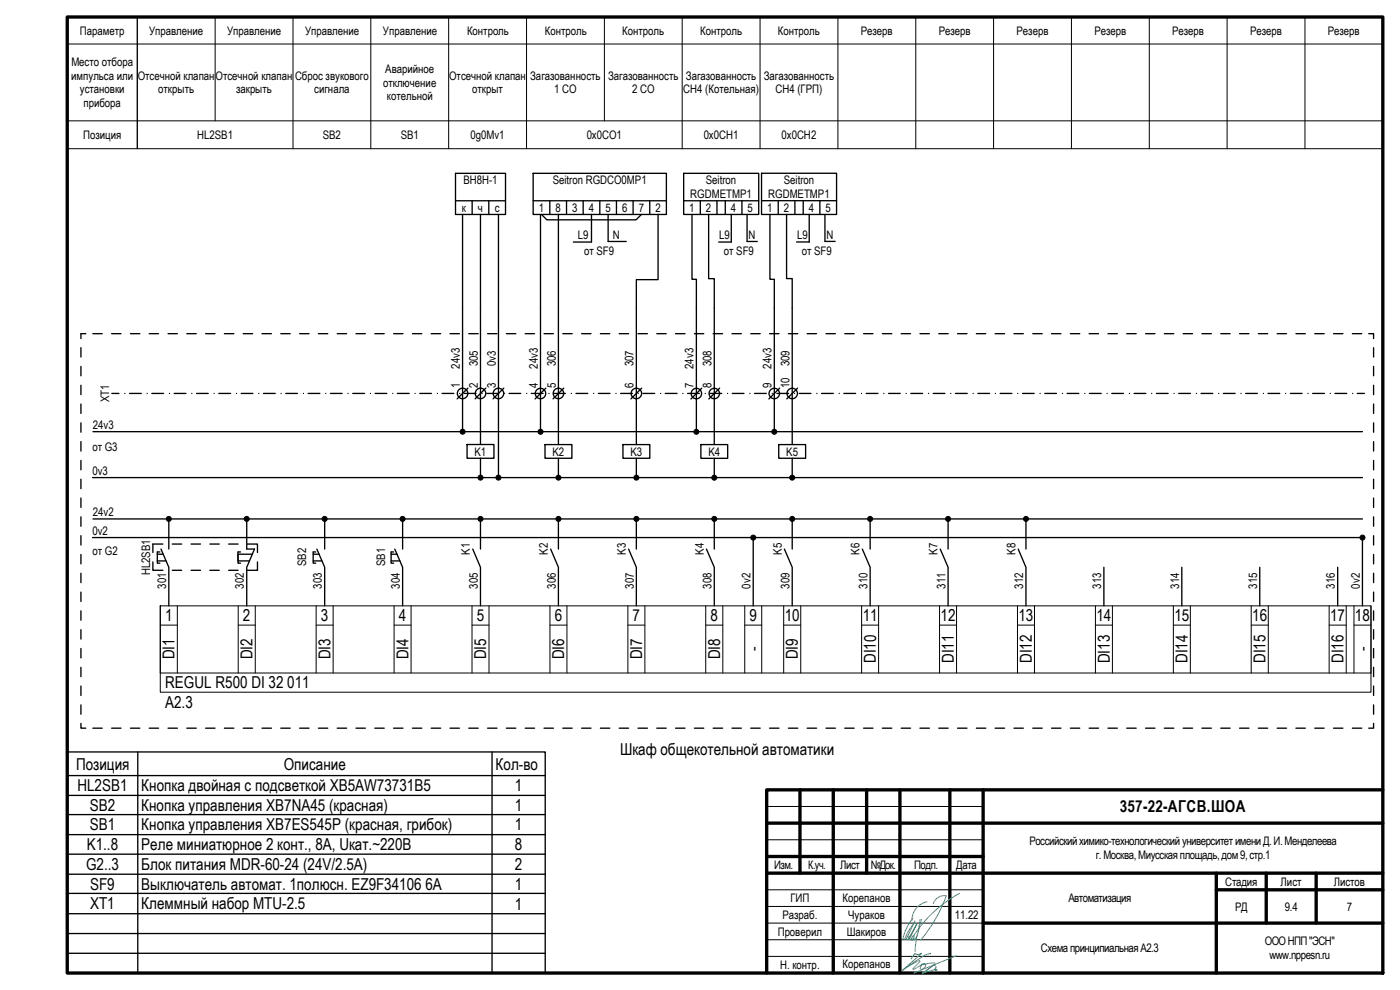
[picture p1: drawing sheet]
<svg xmlns="http://www.w3.org/2000/svg" width="420mm" height="297mm" viewBox="0 0 420 297" stroke-linecap="round" stroke-linejoin="round" font-family="sans-serif">
<g fill="none" stroke="#000" stroke-width="1">
<path d="M20.2 5.1h394.8v286.9h-394.8zM240.1 237v25M250.1 237v55M260.1 237v25M270.1 237v55M285.1 237v55M295.1 237v55M415 237h-184.9v55M230.1 247h184.9M230.1 257h65M230.1 262h184.9M295.1 277h119.9"/>
<path d="M365 262v30M365 267h50M380 262v15M395 262v15"/>
</g>
<g fill="none" stroke="#000" stroke-width=".3">
<path d="M20.2 13.2h394.8M41.2 5.1v39.5M64.6 5.1v31.2M87.9 5.1v39.5M111.3 5.1v39.5M134.7 5.1v39.5M158 5.1v39.5M181.4 5.1v31.2M204.7 5.1v39.5M228.1 5.1v39.5M251.5 5.1v39.5M274.8 5.1v39.5"/>
<path d="M298.2 5.1v39.5M321.6 5.1v39.5M344.9 5.1v39.5M368.3 5.1v39.5M391.6 5.1v39.5M415 5.1v39.5h-394.8M20.2 36.3h394.8M48.1 181.8h363.3v25.9h-363.3zM48.1 181.8v20.1h363.3v-20.1M48.1 187.6h5.1M53.2 181.8v20.1M71.5 187.6h5.1"/>
<path d="M71.5 181.8v20.1M76.6 181.8v20.1M94.9 187.6h5.1M94.9 181.8v20.1M100 181.8v20.1M118.3 187.6h5.1M118.3 181.8v20.1M123.4 181.8v20.1M141.7 187.6h5.1M141.7 181.8v20.1M146.8 181.8v20.1M165 187.6h5.1"/>
<path d="M165 181.8v20.1M170.1 181.8v20.1M188.4 187.6h5.1M188.4 181.8v20.1M193.5 181.8v20.1M211.8 187.6h5.1M211.8 181.8v20.1M216.9 181.8v20.1M223.5 187.6h5.1M223.5 181.8v20.1M228.6 181.8v20.1M235.2 187.6h5.1"/>
<path d="M235.2 181.8v20.1M240.3 181.8v20.1M258.6 187.6h5.1M258.6 181.8v20.1M263.7 181.8v20.1M282 187.6h5.1M282 181.8v20.1M287.1 181.8v20.1M305.4 187.6h5.1M305.4 181.8v20.1M310.5 181.8v20.1M328.7 187.6h5.2"/>
<path d="M328.7 181.8v20.1M333.9 181.8v20.1M352.1 187.6h5.1M352.1 181.8v20.1M357.2 181.8v20.1M375.5 181.8v20.1M375.5 187.6h5.1M380.6 181.8v20.1M398.9 181.8v20.1M398.9 187.6h5.1M404 181.8v20.1M406.3 181.8v20.1"/>
<path d="M406.3 187.6h5.1M230.1 242h65M230.1 252h65M230.1 267h65M230.1 277h65M230.1 272h65M230.1 287h65M230.1 282h65"/>
<circle cx="138.8" cy="129.5" r=".75"/>
<circle cx="162.2" cy="129.6" r=".75"/>
<circle cx="209" cy="129.6" r=".75"/>
<circle cx="232.4" cy="129.5" r=".75"/>
<circle cx="50.7" cy="155.7" r=".75"/>
<circle cx="74" cy="155.7" r=".75"/>
<circle cx="97.4" cy="155.7" r=".75"/>
<circle cx="120.8" cy="155.7" r=".75"/>
<circle cx="144.2" cy="143.3" r=".75"/>
<circle cx="144.2" cy="155.7" r=".75"/>
<circle cx="149.6" cy="143.3" r=".75"/>
<circle cx="167.6" cy="155.7" r=".75"/>
<circle cx="167.6" cy="143.3" r=".75"/>
<circle cx="191" cy="155.7" r=".75"/>
<circle cx="191" cy="143.3" r=".75"/>
<circle cx="214.4" cy="143.3" r=".75"/>
<circle cx="214.4" cy="155.7" r=".75"/>
<circle cx="237.7" cy="155.7" r=".75"/>
<circle cx="237.7" cy="143.3" r=".75"/>
<circle cx="261.1" cy="155.7" r=".75"/>
<circle cx="284.5" cy="155.7" r=".75"/>
<circle cx="307.9" cy="155.7" r=".75"/>
<circle cx="226.1" cy="161.3" r=".75"/>
<circle cx="408.9" cy="161.3" r=".75"/>
</g>
<g fill="none" stroke="#3dad99" stroke-width=".3">
<path d="M274 275.5a13 13 0 0 0-3 6.4M274.2 277.2a15 15 0 0 0-2.7 4.8M274.6 276.3l-2.7 5.6M275.6 279.6l-.7 2.9-.3 3M276.1 275.9l-.5 3.7M276.5 275.8l-.9 3.8M278.2 270.6a5.6 5.6 0 0 0-4.5 5.5M280.1 271.1a3.5 3.5 0 0 1 3.9-2.3 42.7 42.7 0 0 1-7.7 13.2M288 268a38.6 38.6 0 0 0-13.8 12.8M271.9 290.3l4-2.1 .1 .4-2 2.2h.3l2.1-1.3-.2 1 .1 .3 .3 .1 .8-.5a.66 .66 0 0 0 .4-1 .66 .66 0 0 0-1.1 0l3.4-.5h.5v.3l-3.7 2.8M272.2 281l.5 .1 .2 .6M272.9 281.9l2.3-4.7-2.8 4.8"/>
<path d="M273.6 281.6l-.2 .4M274 280.8a.64 .64 0 0 1 .2 .7 .64 .64 0 0 1-.6 .4zM274.1 281.6l-.7 .4M274.3 281l-.1 1.1M275.3 280.4l-.7 1.7M277 292l3.2-2.3a.46 .46 0 0 1 .5 0 .46 .46 0 0 1 .2 .6l-.3 .6 .3 .4a.26 .26 0 0 0 .3-.3 .26 .26 0 0 0-.4-.2l-4 1.2M279.3 286.2l-1.9 .5-6.5 4.4 5.7-5.1a1.59 1.59 0 0 1-2 .1l-1.2 1.6M287 286.8l-12.8 5.2"/>
</g>
<g fill="none" stroke="#000" stroke-width=".4">
<path d="M136.7 52h15v12.3h-15zM160 52h40v12.3h-40zM205.2 52h22.5v12.3h-22.5zM228.5 52h22.6v12.3h-22.6zM136.7 60.2h15M138.8 64.3v64.5M141.7 60.2v4.1M144.2 64.3v69.1M146.7 60.2v4.1M149.6 64.3v78.3M160 60.2h40M162.2 64.4v64.4"/>
<path d="M162.5 64.3l1.6 1.7h26.8l1.6-1.7M165 60.2v4.1M167.6 64.3v69.1M170 60.2v4.1M175 60.2v4.1M177.5 64.3v8.3h-5.4M180 60.2v4.1M182.5 64.3v8.2h5.4M185 60.2v4.1M190 60.2v4.1M195 60.2v4.1M197.5 64.3v19.6h-6.5v49.5"/>
<path d="M205.2 60.2h22.5M207.7 64.3v19.5h1.3v45M210.2 60.2v4.1M212.7 64.3v19.3h1.7v49.8M215.2 60.2v4.1M217.7 60.2v4.1M219.5 64.3v8.3h-3.8M222.7 60.2v4.1M224.2 64.3v8.2h3.1M228.5 60.2h22.6M231.1 64.3v19.5h1.3v45M233.6 60.2v4.1"/>
<path d="M236.1 64.3v19.3h1.7v49.8M238.6 60.2v4.1M241.1 60.2v4.1M242.9 64.3v8.3h-3.8M246.1 60.2v4.1M247.6 64.3v8.1h3M24.3 104.3v2.8M24.3 109.9v2.9M24.3 115.6v2.8M25.7 100.1h-1.4v1.5M27.9 100.1h2.8M33.5 100.1h2.8"/>
<path d="M33.6 118h2.1M37.5 118h.1M38.9 118h3.5M39.1 100.1h2.9M44.2 118h.1M44.8 100.1h2.8M45.6 118h3.5M50.4 100.1h2.8M50.9 118h.1M52.3 118h3.5M56.1 100.1h2.8M57.6 118h.1"/>
<path d="M59 118h3.5M61.7 100.1h2.8M64.3 118h.1M65.7 118h3.5M67.3 100.1h2.9M71 118h.1M72.4 118h3.5M73 100.1h2.8M77.6 118h.1M78.6 100.1h2.9M79.1 118h3.5M84.3 100.1h2.8"/>
<path d="M84.4 118h.1M85.8 118h3.5M89.9 100.1h2.8M91 118h.1M92.5 118h3.5M95.6 100.1h2.8M97.8 118h.1M99.2 118h3.5M101.2 100.1h2.8M104.4 118h.1M105.9 118h3.5M106.8 100.1h2.9"/>
<path d="M111.2 118h.1M112.5 100.1h2.8M112.6 118h3.5M117.9 118h.1M118.1 100.1h2.8M119.3 118h3.5M123.8 100.1h2.8M124.6 118h.1M126 118h3.5M129.4 100.1h2.8M131.3 118h.1M132.7 118h3.5"/>
<path d="M135.1 100.1h2.8M138 118h.1M139.4 118h3.5M140.4 116.5l-3.2 3.2M140.7 100.1h2.8M144.7 118h.1M145.8 116.4l-3.2 3.3M146.1 118h3.5M146.3 100.1h2.9M151.2 116.5l-3.2 3.2M151.4 118h.1M152 100.1h2.8"/>
<path d="M152.8 118h3.5M157.6 100.1h2.8M158.1 118h.1M159.5 118h3.5M163.3 100.1h2.8M163.8 116.5l-3.2 3.2M164.8 118h.1M166.2 118h3.5M168.9 100.1h2.8M169.2 116.5l-3.2 3.2M171.5 118h.1M172.9 118h3.5"/>
<path d="M174.6 100.1h2.8M178.1 118h.1M179.6 118h3.5M180.2 100.1h2.8M184.9 118h.1M185.8 100.1h2.8M186.3 118h3.5M191.5 100.1h2.8M191.5 118h.1M192.6 116.5l-3.3 3.2M193 118h3.5M197.1 100.1h2.8"/>
<path d="M198.3 118h.1M199.7 118h3.5M202.7 100.1h2.9M204.9 118h.1M206.4 118h3.5M208.4 100.1h2.8M210.6 116.5l-3.2 3.2M211.7 118h.1M213.1 118h3.5M214 100.1h2.9M216 116.5l-3.3 3.2M218.3 118h.1"/>
<path d="M219.7 100.1h2.8M219.8 118h3.5M225.1 118h.1M225.3 100.1h2.8M226.5 118h3.5M231 100.1h2.8M231.7 118h.1M233.2 118h3.5M234 116.5l-3.3 3.2M236.6 100.1h2.8M238.5 118h.1M239.4 116.5l-3.3 3.2"/>
<path d="M239.8 118h3.6M242.2 100.1h2.9M245.1 118h.1M246.6 118h3.5M247.9 100.1h2.8M251.9 118h.1M253.2 118h3.6M253.5 100.1h2.8M258.5 118h.1M259.2 100.1h2.8M260 118h3.5M264.8 100.1h2.8"/>
<path d="M265.2 118h.1M266.7 118h3.5M270.5 100.1h2.8M271.9 118h.1M273.4 118h3.5M276.1 100.1h2.8M278.6 118h.1M280.1 118h3.5M281.7 100.1h2.9M285.3 118h.1M286.8 118h3.5M287.4 100.1h2.8"/>
<path d="M292 118h.1M293 100.1h2.8M293.5 118h3.5M298.7 100.1h2.8M298.7 118h.1M300.2 118h3.5M304.3 100.1h2.8M305.4 118h.1M306.9 118h3.5M310 100.1h2.8M312.1 118h.1M313.6 118h3.5"/>
<path d="M315.6 100.1h2.8M318.8 118h.1M320.3 118h3.5M321.2 100.1h2.9M325.6 118h.1M326.9 100.1h2.8M327 118h3.5M332.2 118h.1M332.5 100.1h2.8M333.7 118h3.5M338.1 100.1h2.9M339 118h.1"/>
<path d="M340.3 118h3.6M343.8 100.1h2.8M345.6 118h.1M347.1 118h3.5M349.4 100.1h2.9M352.4 118h.1M353.7 118h3.6M355.1 100.1h2.8M359 118h.1M360.5 118h3.5M360.7 100.1h2.8M365.7 118h.1"/>
<path d="M366.4 100.1h2.8M367.1 118h3.6M372 100.1h2.8M372.4 118h.1M373.9 118h3.5M377.6 100.1h2.9M379.1 118h.1M380.5 118h3.6M383.3 100.1h2.8M385.8 118h.1M387.3 118h3.5M388.9 100.1h2.8"/>
<path d="M392.5 118h.1M393.9 118h3.6M394.6 100.1h2.8M399.2 118h.1M400.2 100.1h2.8M400.7 118h3.5M405.9 100.1h2.8M405.9 118h.1M407.3 118h2.2M410.8 100.1h1.4v1.5M412.2 104.3v2.8M412.2 109.9v2.9"/>
<path d="M412.2 115.6v2.8M24.3 121.2v2.9M24.3 126.9v2.8M24.3 132.5v2.8M24.3 138.2v2.8M27.9 129.5h381M140.2 133.4h8v4.1h-8zM144.2 137.5v5.1M163.6 133.4h8v4.1h-8zM167.6 137.5v5.1M187 133.4h8v4.1h-8zM191 137.5v5.1"/>
<path d="M210.3 133.4h8.1v4.1h-8.1zM214.4 137.5v5.1M233.7 133.4h8.1v4.1h-8.1zM237.8 137.5v5.1M412.2 121.2v2.9M412.2 126.9v2.8M412.2 132.5v2.8M412.2 138.2v2.8M24.3 143.8v2.8M24.3 149.4v2.9M24.3 155.1v2.8M27.8 143.3h381.1"/>
<path d="M27.9 155.7h381M50.7 156.4v8.3M74.1 156.4v8.3h2.3l-2.3 5.5v11.6M97.4 156.4v8.3M120.8 156.4v8.3M144.2 156.4v8.3M167.6 156.4v8.3M191 156.4v8.3M214.4 156.4v8.3M237.8 156.4v8.3M261.1 156.4v8.3M284.5 156.4v8.3"/>
<path d="M307.9 156.4v8.3M412.2 143.8v2.8M412.2 149.4v2.9M412.2 155.1v2.8M24.3 160.7v2.8M24.3 166.4v2.8M24.3 172v2.8M24.3 177.7v2.8M27.8 161.3h381.1M45.9 168.6v2.5h3M47.2 166.3h1.8M47.2 168.3h2.6"/>
<path d="M48 165.6h-.8v3.4h.8M48.3 164.7l2.4 5.5v11.6M48.9 163.2h-3v2.6M51.7 163.2h2.8M51.7 171.1h2.8M57.4 163.2h2.8M57.4 171.1h2.8M63 163.2h2.8M63 171.1h2.8M68.6 163.2h2.8M68.6 171.1h2.8M72.2 165.6h-.8v3.4h.8"/>
<path d="M74.3 163.2h3v2.6M75.7 166.3h-4.3v2h3.5M77.3 168.6v2.5h-3M94 166.3h1.7M94 168.3h2.6M94.8 165.6h-.8v3.4h.8M95.1 164.7l2.3 5.5v11.6M117.4 166.3h1.7M117.4 168.3h2.6M118.1 165.6h-.7v3.4h.7M118.5 164.7l2.3 5.5v11.6M141.9 164.7l2.3 5.5v11.6"/>
<path d="M165.3 164.7l2.3 5.5v11.6M188.6 164.7l2.4 5.5v11.6M212 164.7l2.4 5.5v11.6M226 162.1v19.7M235.4 164.7l2.4 5.5v11.6M258.8 164.7l2.3 5.5v11.6M282.2 164.7l2.3 5.5v11.6M305.6 164.7l2.3 5.5v11.6M331.3 170.2v11.6M354.7 170.2v11.6M378.1 170.2v11.6M401.5 170.2v11.6"/>
<path d="M408.9 162.1v19.7M412.2 160.7v2.8M412.2 166.4v2.8M412.2 172v2.8M412.2 177.7v2.8M24.3 183.3v2.8M24.3 188.9v2.8M24.3 194.6v2.8M412.2 183.3v2.8M412.2 188.9v2.8M412.2 194.6v2.8M24.3 217v1.5h1.4"/>
<path d="M24.3 200.2v2.8M24.3 205.8v2.9M24.3 211.5v2.8M27.9 218.5h2.8M33.5 218.5h2.8M39.1 218.5h2.9M44.8 218.5h2.8M50.4 218.5h2.8M56.1 218.5h2.8M61.7 218.5h2.8M67.3 218.5h2.9M73 218.5h2.8"/>
<path d="M78.6 218.5h2.9M84.3 218.5h2.8M89.9 218.5h2.8M95.6 218.5h2.8M101.2 218.5h2.8M106.8 218.5h2.9M112.5 218.5h2.8M118.1 218.5h2.8M123.8 218.5h2.8M129.4 218.5h2.8M135.1 218.5h2.8M140.7 218.5h2.8"/>
<path d="M146.3 218.5h2.9M152 218.5h2.8M157.6 218.5h2.8M163.3 218.5h2.8M168.9 218.5h2.8M174.6 218.5h2.8M180.2 218.5h2.8M185.8 218.5h2.8M191.5 218.5h2.8M197.1 218.5h2.8M202.7 218.5h2.9M208.4 218.5h2.8"/>
<path d="M214 218.5h2.9M219.7 218.5h2.8M225.3 218.5h2.8M231 218.5h2.8M236.6 218.5h2.8M242.2 218.5h2.9M247.9 218.5h2.8M253.5 218.5h2.8M259.2 218.5h2.8M264.8 218.5h2.8M270.5 218.5h2.8M276.1 218.5h2.8"/>
<path d="M281.7 218.5h2.9M287.4 218.5h2.8M293 218.5h2.8M298.7 218.5h2.8M304.3 218.5h2.8M310 218.5h2.8M315.6 218.5h2.8M321.2 218.5h2.9M326.9 218.5h2.8M332.5 218.5h2.8M338.1 218.5h2.9M343.8 218.5h2.8"/>
<path d="M349.4 218.5h2.9M355.1 218.5h2.8M360.7 218.5h2.8M366.4 218.5h2.8M372 218.5h2.8M377.6 218.5h2.9M383.3 218.5h2.8M388.9 218.5h2.8M394.6 218.5h2.8M400.2 218.5h2.8M405.9 218.5h2.8M412.2 217v1.5h-1.4"/>
<path d="M412.2 200.2v2.8M412.2 205.8v2.9M412.2 211.5v2.8M20.2 238.7h143.4M20.2 232.7h143.4M41.3 225.6v66.2M147.7 225.6v66.3M20.2 250.4h143.4M20.2 256.3h143.4M20.2 244.4h143.4M20.2 262.3h143.4M20.2 274.2h143.4"/>
<path d="M20.2 268.1h143.4M20.2 291.8v-66.2h143.4v66.3M20.2 280.1h143.4M20.2 286h143.4"/>
<circle cx="138.8" cy="118.1" r="1.58"/>
<circle cx="144.2" cy="118" r="1.58"/>
<circle cx="149.6" cy="118.1" r="1.57"/>
<circle cx="162.2" cy="118.1" r="1.57"/>
<circle cx="167.6" cy="118.1" r="1.58"/>
<circle cx="191" cy="118.1" r="1.58"/>
<circle cx="209" cy="118.1" r="1.57"/>
<circle cx="214.4" cy="118.1" r="1.57"/>
<circle cx="232.4" cy="118.1" r="1.57"/>
<circle cx="237.7" cy="118.1" r="1.57"/>
</g>
<g fill="#000">
<circle cx="138.8" cy="129.5" r=".75"/>
<circle cx="162.2" cy="129.5" r=".74"/>
<circle cx="209" cy="129.6" r=".75"/>
<circle cx="232.4" cy="129.6" r=".75"/>
<circle cx="50.7" cy="155.7" r=".74"/>
<circle cx="74" cy="155.7" r=".75"/>
<circle cx="97.4" cy="155.7" r=".75"/>
<circle cx="120.8" cy="155.7" r=".75"/>
<circle cx="144.2" cy="143.3" r=".74"/>
<circle cx="144.2" cy="155.7" r=".75"/>
<circle cx="149.6" cy="143.3" r=".75"/>
<circle cx="167.6" cy="143.3" r=".75"/>
<circle cx="167.6" cy="155.7" r=".75"/>
<circle cx="191" cy="143.3" r=".75"/>
<circle cx="191" cy="155.7" r=".75"/>
<circle cx="214.4" cy="143.3" r=".74"/>
<circle cx="214.4" cy="155.7" r=".74"/>
<circle cx="237.7" cy="143.3" r=".75"/>
<circle cx="237.7" cy="155.7" r=".75"/>
<circle cx="261.1" cy="155.7" r=".75"/>
<circle cx="284.5" cy="155.7" r=".75"/>
<circle cx="307.9" cy="155.7" r=".75"/>
<circle cx="226.1" cy="161.3" r=".75"/>
<circle cx="408.9" cy="161.3" r=".74"/>
</g>
<g font-size="4.9">
<text x="49.5" y="186.4">1</text>
<text x="72.9" y="186.4">2</text>
<text x="96.3" y="186.4">3</text>
<text x="119.7" y="186.4">4</text>
<text x="143.1" y="186.4">5</text>
<text x="166.5" y="186.4">6</text>
<text x="189.9" y="186.4">7</text>
<text x="213.2" y="186.4">8</text>
<text x="224.9" y="186.4">9</text>
<text x="235.5" y="186.4">10</text>
<text x="258.9" y="186.4">11</text>
<text x="282.3" y="186.4">12</text>
<text x="305.7" y="186.4">13</text>
<text x="329" y="186.4">14</text>
<text x="352.4" y="186.4">15</text>
<text x="375.8" y="186.4">16</text>
<text x="399.2" y="186.4">17</text>
<text x="406.6" y="186.4">18</text>
<text x="52.4" y="197.9" transform="rotate(-90 52.4 197.9)">DI1</text>
<text x="75.8" y="197.9" transform="rotate(-90 75.8 197.9)">DI2</text>
<text x="99.2" y="197.9" transform="rotate(-90 99.2 197.9)">DI3</text>
<text x="122.6" y="197.9" transform="rotate(-90 122.6 197.9)">DI4</text>
<text x="146" y="197.9" transform="rotate(-90 146 197.9)">DI5</text>
<text x="169.3" y="197.9" transform="rotate(-90 169.3 197.9)">DI6</text>
<text x="192.7" y="197.9" transform="rotate(-90 192.7 197.9)">DI7</text>
<text x="216.1" y="197.9" transform="rotate(-90 216.1 197.9)">DI8</text>
<text x="227.8" y="195.4" transform="rotate(-90 227.8 195.4)">-</text>
<text x="239.5" y="197.9" transform="rotate(-90 239.5 197.9)">DI9</text>
<text x="410.6" y="195.4" transform="rotate(-90 410.6 195.4)">-</text>
<text x="262.9" y="199" transform="rotate(-90 262.9 199)">DI10</text>
<text x="286.3" y="199" transform="rotate(-90 286.3 199)">DI11</text>
<text x="309.7" y="199" transform="rotate(-90 309.7 199)">DI12</text>
<text x="333" y="199" transform="rotate(-90 333 199)">DI13</text>
<text x="356.4" y="199" transform="rotate(-90 356.4 199)">DI14</text>
<text x="379.8" y="199" transform="rotate(-90 379.8 199)">DI15</text>
<text x="403.2" y="199" transform="rotate(-90 403.2 199)">DI16</text>
<text x="49.6" y="206.5">REGUL R500 DI 32 011</text>
<text x="49.6" y="212.3">A2.3</text>
<text x="186.1" y="226.4">Шкаф общекотельной автоматики</text>
<text x="22.8" y="231.1">Позиция</text>
<text x="85.2" y="231.1">Описание</text>
<text x="148.7" y="231.1">Кол-во</text>
<text x="23.2" y="237.3">HL2SB1</text>
<text x="42.4" y="237.3">Кнопка двойная с подсветкой XB5AW73731B5</text>
<text x="154.5" y="237.4">1</text>
<text x="26.9" y="243.3">SB2</text>
<text x="42.4" y="243.3">Кнопка управления XB7NA45 (красная)</text>
<text x="154.5" y="243.4">1</text>
<text x="336.1" y="243.7">357-22-АГСВ.ШОА</text>
<text x="26.9" y="249">SB1</text>
<text x="42.4" y="249">Кнопка управления XB7ES545P (красная, грибок)</text>
<text x="154.5" y="249.1">1</text>
<text x="26" y="255">K1..8</text>
<text x="42.4" y="255">Реле миниатюрное 2 конт., 8A, Uкат.~220В</text>
<text x="154.5" y="255.1">8</text>
<text x="25.8" y="261">G2..3</text>
<text x="42.4" y="261">Блок питания MDR-60-24 (24V/2.5A)</text>
<text x="154.5" y="261.1">2</text>
<text x="27.1" y="266.9">SF9</text>
<text x="42.4" y="266.9">Выключатель автомат. 1полюсн. EZ9F34106 6A</text>
<text x="154.5" y="267">1</text>
<text x="27.1" y="272.8">XT1</text>
<text x="42.4" y="272.8">Клеммный набор MTU-2.5</text>
<text x="154.5" y="272.9">1</text>
</g>
<g font-size="3.5">
<text x="24" y="10.4">Параметр</text>
<text x="44.8" y="10.4">Управление</text>
<text x="68.2" y="10.4">Управление</text>
<text x="91.5" y="10.4">Управление</text>
<text x="114.9" y="10.4">Управление</text>
<text x="140.2" y="10.4">Контроль</text>
<text x="163.5" y="10.4">Контроль</text>
<text x="186.8" y="10.4">Контроль</text>
<text x="210.1" y="10.4">Контроль</text>
<text x="233.5" y="10.4">Контроль</text>
<text x="258.3" y="10.4">Резерв</text>
<text x="281.7" y="10.4">Резерв</text>
<text x="305.1" y="10.4">Резерв</text>
<text x="328.5" y="10.4">Резерв</text>
<text x="351.8" y="10.4">Резерв</text>
<text x="375.2" y="10.4">Резерв</text>
<text x="398.5" y="10.4">Резерв</text>
<text x="21.4" y="23.9">импульса или</text>
<text x="21.4" y="19.8">Место отбора</text>
<text x="41.3" y="23.9">Отсечной клапан</text>
<text x="64.7" y="23.9">Отсечной клапан</text>
<text x="88.6" y="23.9">Сброс звукового</text>
<text x="115.6" y="21.9">Аварийное</text>
<text x="134.8" y="23.9">Отсечной клапан</text>
<text x="159.1" y="23.9">Загазованность</text>
<text x="182.5" y="23.9">Загазованность</text>
<text x="205.9" y="23.9">Загазованность</text>
<text x="229.2" y="23.9">Загазованность</text>
<text x="24" y="28">установки</text>
<text x="47.5" y="28">открыть</text>
<text x="70.9" y="28">закрыть</text>
<text x="94.3" y="28">сигнала</text>
<text x="115" y="26">отключение</text>
<text x="141.7" y="28">открыт</text>
<text x="166.3" y="28">1 СО</text>
<text x="189.7" y="28">2 СО</text>
<text x="205.1" y="28">СН4 (Котельная)</text>
<text x="232.7" y="28">СН4 (ГРП)</text>
<text x="25.1" y="32.2">прибора</text>
<text x="116.1" y="30.1">котельной</text>
<text x="24.9" y="41.7">Позиция</text>
<text x="59.2" y="41.7">HL2SB1</text>
<text x="96.9" y="41.7">SB2</text>
<text x="120.2" y="41.7">SB1</text>
<text x="141.2" y="41.7">0g0Mv1</text>
<text x="176.1" y="41.7">0x0CO1</text>
<text x="211.2" y="41.7">0x0CH1</text>
<text x="234.6" y="41.7">0x0CH2</text>
<text x="139.1" y="55.3">ВН8Н-1</text>
<text x="165.9" y="55.3">Seitron RGDCO0MP1</text>
<text x="207.2" y="59.4">RGDMETMP1</text>
<text x="211.8" y="55.3">Seitron</text>
<text x="230.6" y="59.4">RGDMETMP1</text>
<text x="235.2" y="55.3">Seitron</text>
<text x="138.6" y="63.5">к</text>
<text x="143.4" y="63.5">ч</text>
<text x="148.5" y="63.5">с</text>
<text x="161.7" y="63.5">1</text>
<text x="166.7" y="63.5">8</text>
<text x="171.7" y="63.5">3</text>
<text x="176.7" y="63.5">4</text>
<text x="181.7" y="63.5">5</text>
<text x="186.7" y="63.5">6</text>
<text x="191.7" y="63.5">7</text>
<text x="196.7" y="63.5">2</text>
<text x="206.9" y="63.5">1</text>
<text x="211.9" y="63.5">2</text>
<text x="219.4" y="63.5">4</text>
<text x="224.4" y="63.5">5</text>
<text x="230.2" y="63.5">1</text>
<text x="235.2" y="63.5">2</text>
<text x="242.7" y="63.5">4</text>
<text x="247.7" y="63.5">5</text>
<text x="173.4" y="71.8">L9</text>
<text x="183.9" y="71.7">N</text>
<text x="215.8" y="71.8">L9</text>
<text x="224.6" y="71.7">N</text>
<text x="239.2" y="71.8">L9</text>
<text x="248" y="71.7">N</text>
<text x="175.3" y="76.5">от SF9</text>
<text x="217.3" y="76.5">от SF9</text>
<text x="240.7" y="76.5">от SF9</text>
<text x="138" y="110.6" transform="rotate(-90 138 110.6)">24v3</text>
<text x="143.4" y="109.9" transform="rotate(-90 143.4 109.9)">305</text>
<text x="148.8" y="109.8" transform="rotate(-90 148.8 109.8)">0v3</text>
<text x="161.4" y="110.6" transform="rotate(-90 161.4 110.6)">24v3</text>
<text x="166.8" y="109.9" transform="rotate(-90 166.8 109.9)">306</text>
<text x="190.2" y="109.9" transform="rotate(-90 190.2 109.9)">307</text>
<text x="208.2" y="110.7" transform="rotate(-90 208.2 110.7)">24v3</text>
<text x="213.5" y="109.9" transform="rotate(-90 213.5 109.9)">308</text>
<text x="231.6" y="110.6" transform="rotate(-90 231.6 110.6)">24v3</text>
<text x="236.9" y="109.9" transform="rotate(-90 236.9 109.9)">309</text>
<text x="138" y="116.5" transform="rotate(-90 138 116.5)">1</text>
<text x="143.4" y="116.5" transform="rotate(-90 143.4 116.5)">2</text>
<text x="148.8" y="116.5" transform="rotate(-90 148.8 116.5)">3</text>
<text x="161.4" y="116.5" transform="rotate(-90 161.4 116.5)">4</text>
<text x="166.8" y="116.5" transform="rotate(-90 166.8 116.5)">5</text>
<text x="190.2" y="116.5" transform="rotate(-90 190.2 116.5)">6</text>
<text x="208.2" y="116.5" transform="rotate(-90 208.2 116.5)">7</text>
<text x="213.5" y="116.5" transform="rotate(-90 213.5 116.5)">8</text>
<text x="231.6" y="116.5" transform="rotate(-90 231.6 116.5)">9</text>
<text x="236.9" y="116.5" transform="rotate(-90 236.9 116.5)">10</text>
<text x="32.8" y="120.7" transform="rotate(-90 32.8 120.7)">XT1</text>
<text x="27.9" y="128.7">24v3</text>
<text x="27.7" y="135.4">от G3</text>
<text x="142.4" y="136.7">K1</text>
<text x="165.8" y="136.7">K2</text>
<text x="189.2" y="136.7">K3</text>
<text x="212.6" y="136.7">K4</text>
<text x="236" y="136.7">K5</text>
<text x="27.7" y="142.5">0v3</text>
<text x="27.9" y="154.9">24v2</text>
<text x="27.7" y="160.5">0v2</text>
<text x="27.7" y="166.6">от G2</text>
<text x="141" y="166.5" transform="rotate(-90 141 166.5)">K1</text>
<text x="164.4" y="166.5" transform="rotate(-90 164.4 166.5)">K2</text>
<text x="187.8" y="166.5" transform="rotate(-90 187.8 166.5)">K3</text>
<text x="211.2" y="166.5" transform="rotate(-90 211.2 166.5)">K4</text>
<text x="234.6" y="166.5" transform="rotate(-90 234.6 166.5)">K5</text>
<text x="258" y="166.5" transform="rotate(-90 258 166.5)">K6</text>
<text x="281.4" y="166.5" transform="rotate(-90 281.4 166.5)">K7</text>
<text x="304.7" y="166.5" transform="rotate(-90 304.7 166.5)">K8</text>
<text x="45.1" y="172.6" transform="rotate(-90 45.1 172.6)">HL2SB1</text>
<text x="91.9" y="169.9" transform="rotate(-90 91.9 169.9)">SB2</text>
<text x="115.6" y="169.9" transform="rotate(-90 115.6 169.9)">SB1</text>
<text x="49.8" y="176.7" transform="rotate(-90 49.8 176.7)">301</text>
<text x="73.2" y="176.7" transform="rotate(-90 73.2 176.7)">302</text>
<text x="96.6" y="176.7" transform="rotate(-90 96.6 176.7)">303</text>
<text x="120" y="176.7" transform="rotate(-90 120 176.7)">304</text>
<text x="143.4" y="176.7" transform="rotate(-90 143.4 176.7)">305</text>
<text x="166.8" y="176.7" transform="rotate(-90 166.8 176.7)">306</text>
<text x="190.2" y="176.7" transform="rotate(-90 190.2 176.7)">307</text>
<text x="213.5" y="176.7" transform="rotate(-90 213.5 176.7)">308</text>
<text x="225.2" y="176.6" transform="rotate(-90 225.2 176.6)">0v2</text>
<text x="236.9" y="176.7" transform="rotate(-90 236.9 176.7)">309</text>
<text x="260.3" y="176.7" transform="rotate(-90 260.3 176.7)">310</text>
<text x="283.7" y="176.7" transform="rotate(-90 283.7 176.7)">311</text>
<text x="307.1" y="176.7" transform="rotate(-90 307.1 176.7)">312</text>
<text x="330.5" y="176.7" transform="rotate(-90 330.5 176.7)">313</text>
<text x="353.9" y="176.7" transform="rotate(-90 353.9 176.7)">314</text>
<text x="377.2" y="176.7" transform="rotate(-90 377.2 176.7)">315</text>
<text x="400.6" y="176.7" transform="rotate(-90 400.6 176.7)">316</text>
<text x="408.1" y="176.6" transform="rotate(-90 408.1 176.6)">0v2</text>
<text x="309" y="253.7">Российскийхимико-технологическийуниверситетимениД.И.Менделеева</text>
<text x="328.9" y="257.8">г.Москва,Миусскаяплощадь,дом9,стр.1</text>
<text x="232.4" y="260.7">Изм.</text>
<text x="242.6" y="260.7">К.уч.</text>
<text x="252.2" y="260.7">Лист</text>
<text x="261.4" y="260.7">№Док.</text>
<text x="274.4" y="260.7">Подп.</text>
<text x="287" y="260.7">Дата</text>
<text x="367.7" y="265.7">Стадия</text>
<text x="384.3" y="265.7">Лист</text>
<text x="400.3" y="265.7">Листов</text>
<text x="234.8" y="275.8">Разраб.</text>
<text x="237.2" y="270.6">ГИП</text>
<text x="252.9" y="270.6">Корепанов</text>
<text x="254.6" y="275.7">Чураков</text>
<text x="286.5" y="275.8">11.22</text>
<text x="320.6" y="270.7">Автоматизация</text>
<text x="370.7" y="273.2">РД</text>
<text x="385.6" y="273.2">9.4</text>
<text x="404.2" y="273.2">7</text>
<text x="233.4" y="280.7">Проверил</text>
<text x="254.1" y="280.7">Шакиров</text>
<text x="312.4" y="285.7">СхемапринципиальнаяА2.3</text>
<text x="379.5" y="283.6">ОООНПП&quot;ЭСН&quot;</text>
<text x="380.9" y="287.8">www.nppesn.ru</text>
<text x="234.1" y="290.6">Н. контр.</text>
<text x="252.9" y="290.6">Корепанов</text>
</g>
</svg>
